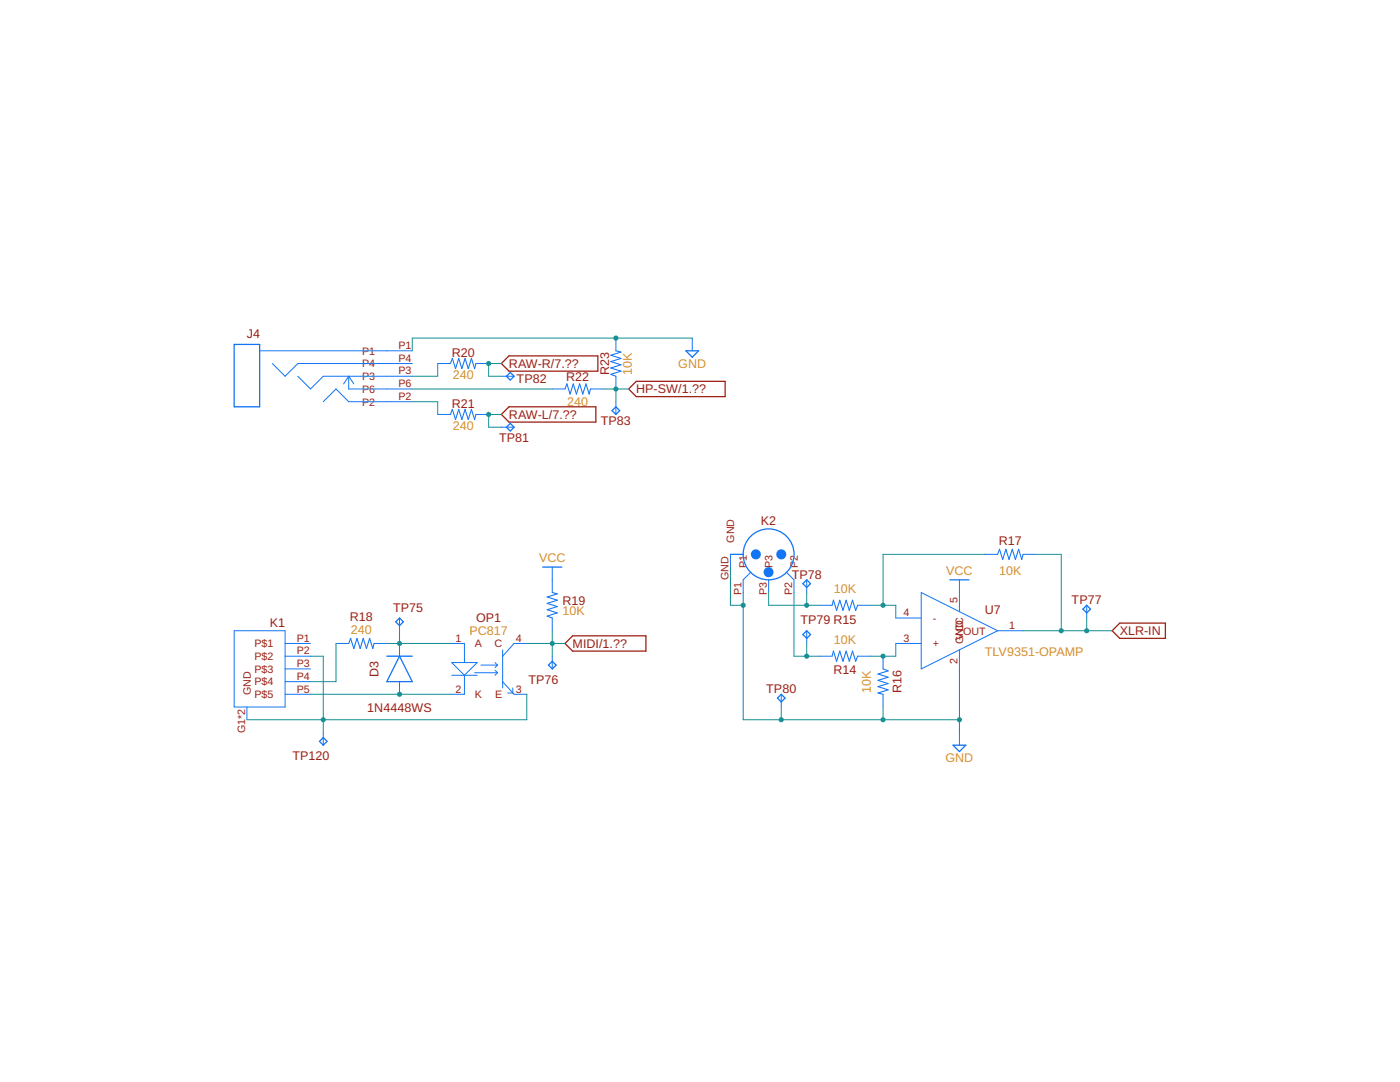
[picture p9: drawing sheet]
<svg xmlns="http://www.w3.org/2000/svg" width="279mm" height="216mm" viewBox="0 0 279 216" stroke-linecap="round" stroke-linejoin="round" font-family="sans-serif">
<path d="M101.6 71h17.7v3.1h-17.7l-1.5-1.6zM127 76.1h17.7v3h-17.7l-1.5-1.5zM101.6 81.2h17.3v3h-17.3l-1.5-1.5zM114.3 126.9h14.6v3h-14.6l-1.5-1.5zM222 125.9l1.5-1.6h9.1v3.1h-9.1z" fill="none" stroke="#9c1f14" stroke-width=".25"/>
<g fill="none" stroke="#1375f4" stroke-width=".2">
<path d="M51.8 70h30.5M54.4 72.5l2.5 2.6 2.5-2.6h22.9M59.4 75.1l2.6 2.5 2.5-2.5h17.8M69.6 75.1v2.5h12.7M69.6 75.1l-1 1.5M69.6 75.1l1 1.5M64.5 80.2l2.6-2.6 2.5 2.6h12.7M148.3 115.7v2.5M153.4 115.7v2.5M158.5 115.7v2.5M46.7 125.9h10.2v15.2h-10.2zM56.9 128.4h5.1"/>
<path d="M56.9 130.9h5.1M56.9 133.5h5.1M56.9 136h5.1M56.9 138.5h5.1M49.3 141.1v2.5"/>
</g>
<g fill="none" stroke="#1375f4" stroke-width=".25">
<path d="M46.7 68.7h5.1v12.5h-5.1z"/>
<circle cx="153.4" cy="110.6" r="5.1"/>
</g>
<g fill="#1375f4">
<circle cx="153.4" cy="114.2" r="1.01"/>
<circle cx="150.8" cy="110.6" r="1.01"/>
<circle cx="155.9" cy="110.6" r="1.01"/>
</g>
<g fill="#1375f4">
<path d="M152.4 114.2a1.01 1.01 0 0 1 2 0 1.01 1.01 0 0 1-2 0zM152.4 114.2a1.01 1.01 0 0 0 2 0 1.01 1.01 0 0 0-2 0z"/>
<path d="M149.8 110.6a1.05 1.05 0 0 1 2.1 0 1.05 1.05 0 0 1-2.1 0zM149.8 110.6a1.05 1.05 0 0 0 2.1 0 1.05 1.05 0 0 0-2.1 0z"/>
<path d="M154.9 110.6a1.01 1.01 0 0 1 2 0 1.01 1.01 0 0 1-2 0zM154.9 110.6a1.01 1.01 0 0 0 2 0 1.01 1.01 0 0 0-2 0z"/>
</g>
<g fill="none" stroke="#1375f4" stroke-width=".2">
<path d="M87.4 72.5h2.5M95 72.5h2.5M100.1 75.1h2.5M110.2 77.6h2.6M117.8 77.6h2.6M122.9 67.5v2.5M122.9 75.1v2.5M138.2 67.5v2.5M87.4 82.7h2.5M95 82.7h2.5M100.1 85.2h2.5M122.9 80.2v2.5"/>
<path d="M110.2 113.2v5M145.8 110.6v2.6M149.8 114.2l-1.5 1.5M156.9 114.2l1.6 1.5M161 115.7v2.5M183.9 118.2l15.2 7.7-15.2 7.6zM191.5 115.7v6.3M196.6 110.6h2.5M204.2 110.6h2.5M67.1 128.4h2.5M74.7 128.4h2.5M79.7 123.3v2.6"/>
<path d="M79.7 128.4v2.5M79.7 136v2.5M89.9 128.4h2.8v3.8M90.1 132.2h5.1l-2.5 2.5zM90.1 134.7h5.1M92.7 134.7v3.8h-2.8M94.7 134.2h4.6M96 132.7h3.3M98.8 132.2l.5 .5M98.8 133.7l.5 .5M99.3 132.7l-.5 .5M99.3 134.2l-.5 .5"/>
<path d="M100.3 136l2.3 2.5h2.5M100.3 129.7v7.6M102.3 137.3v1h-1M105.1 128.4h-2.5l-2.3 2.5M110.2 123.3v2.6M110.2 130.9v2.6M155.9 138.5v2.6M161 125.9v2.5M163.5 130.9h2.6M163.5 120.8h2.6M171.2 130.9h2.5M171.2 120.8h2.5"/>
<path d="M176.2 130.9v2.6M176.2 138.5v2.6M178.8 128.4h5.1M178.8 123.3h5.1M191.5 129.7v3.8M199.1 125.9h5.1M216.9 120.8v2.5M64.5 146.2v2.5M191.5 146.2v2.5"/>
</g>
<g fill="none" stroke="#1375f4" stroke-width=".25">
<path d="M101.8 74.3l.8 .8-.8 .7-.7-.7zM136.9 70h2.5l-1.2 1.3zM101.8 84.5l.8 .7-.8 .8-.7-.8zM122.9 81.2l.8 .7-.8 .8-.7-.8zM108.3 113.2h3.8M145.8 110.6h2.5M160.2 116.5l.8-.8 .8 .8-.8 .7zM189.6 115.7h3.8M77.2 130.9h5.1M79.7 130.9l2.6 5.1h-5.1zM79.7 123.3l.8 .8-.8 .7-.7-.7zM110.2 132l.8 .7-.8 .8-.7-.8z"/>
<path d="M155.2 139.3l.7-.8 .8 .8-.8 .8zM160.2 126.6l.8-.7 .8 .7-.8 .8zM216.1 121.5l.8-.7 .7 .7-.7 .8zM63.8 147.9l.7-.7 .8 .7-.8 .8zM190.2 148.7h2.5l-1.2 1.3z"/>
</g>
<path d="M89.9 72.5l.4-1 .6 2.1 .6-2.1 .7 2.1 .6-2.1 .7 2.1 .6-2.1 .6 2.1 .3-1.1M112.8 77.6l.3-1 .7 2 .6-2 .6 2 .7-2 .6 2 .6-2 .7 2 .2-1M122.9 70l1 .3-2 .6 2 .6-2 .7 2 .6-2 .6 2 .7-2 .6 1 .4M89.9 82.7l.4-1 .6 2 .6-2 .7 2 .6-2 .7 2 .6-2 .6 2 .3-1M110.2 118.2l1 .3-2 .6 2 .7-2 .6 2 .6-2 .7 2 .6-2 .6 1 .4M199.1 110.6l.4-1 .6 2 .6-2 .7 2 .6-2 .6 2 .7-2 .6 2 .3-1M69.6 128.4l.4-1 .6 2 .6-2 .7 2 .6-2 .6 2 .7-2 .6 2 .3-1M166.1 130.9l.2-1 .7 2.1 .6-2.1 .6 2.1 .7-2.1 .6 2.1 .6-2.1 .7 2.1 .4-1.1M166.1 120.8l.2-1 .7 2 .6-2 .6 2 .7-2 .6 2 .6-2 .7 2 .4-1M176.2 133.5l1 .4-2 .6 2 .6-2 .7 2 .6-2 .6 2 .6-2 .7 1 .2" fill="none" stroke="#1375f4" stroke-width=".21"/>
<path d="M62 138.5h27.9" fill="none" stroke="#158f93" stroke-width=".2"/>
<circle cx="79.7" cy="138.5" r=".51" fill="#158f93"/>
<path d="M79.2 138.5a.51 .51 0 0 1 1 0 .51 .51 0 0 1-1 0zM79.2 138.5a.51 .51 0 0 0 1 0 .51 .51 0 0 0-1 0z" fill="#158f93"/>
<path d="M67.1 128.4v7.6h-5.1M77.2 128.4h12.7" fill="none" stroke="#158f93" stroke-width=".2"/>
<circle cx="79.7" cy="128.4" r=".51" fill="#158f93"/>
<path d="M79.2 128.4a.51 .51 0 0 1 1 0 .51 .51 0 0 1-1 0zM79.2 128.4a.51 .51 0 0 0 1 0 .51 .51 0 0 0-1 0z" fill="#158f93"/>
<path d="M79.7 125.9v2.5M105.1 128.4h7.7M110.2 125.9v2.5" fill="none" stroke="#158f93" stroke-width=".2"/>
<circle cx="110.2" cy="128.4" r=".51" fill="#158f93"/>
<path d="M109.7 128.4a.51 .51 0 0 1 1 0 .51 .51 0 0 1-1 0zM109.7 128.4a.51 .51 0 0 0 1 0 .51 .51 0 0 0-1 0z" fill="#158f93"/>
<path d="M62 130.9h2.5v12.7M105.1 138.5v5.1h-55.8M110.2 128.4v2.5" fill="none" stroke="#158f93" stroke-width=".2"/>
<circle cx="64.5" cy="143.6" r=".51" fill="#158f93"/>
<path d="M64 143.6a.51 .51 0 0 1 1 0 .51 .51 0 0 1-1 0zM64 143.6a.51 .51 0 0 0 1 0 .51 .51 0 0 0-1 0z" fill="#158f93"/>
<path d="M153.4 118.2v2.6h10.1M64.5 143.6v2.6" fill="none" stroke="#158f93" stroke-width=".2"/>
<circle cx="161" cy="120.8" r=".51" fill="#158f93"/>
<path d="M160.5 120.8a.51 .51 0 0 1 1 0 .51 .51 0 0 1-1 0zM160.5 120.8a.51 .51 0 0 0 1 0 .51 .51 0 0 0-1 0z" fill="#158f93"/>
<path d="M158.5 118.2v12.7h5M161 118.2v2.6" fill="none" stroke="#158f93" stroke-width=".2"/>
<circle cx="161" cy="130.9" r=".51" fill="#158f93"/>
<path d="M160.5 130.9a.51 .51 0 0 1 1 0 .51 .51 0 0 1-1 0zM160.5 130.9a.51 .51 0 0 0 1 0 .51 .51 0 0 0-1 0z" fill="#158f93"/>
<path d="M161 128.4v2.5M178.8 128.4v2.5h-5.1" fill="none" stroke="#158f93" stroke-width=".2"/>
<circle cx="176.2" cy="130.9" r=".51" fill="#158f93"/>
<path d="M175.7 130.9a.51 .51 0 0 1 1 0 .51 .51 0 0 1-1 0zM175.7 130.9a.51 .51 0 0 0 1 0 .51 .51 0 0 0-1 0z" fill="#158f93"/>
<path d="M196.6 110.6h-20.4v10.2M173.7 120.8h5.1v2.5" fill="none" stroke="#158f93" stroke-width=".2"/>
<circle cx="176.2" cy="120.8" r=".51" fill="#158f93"/>
<path d="M175.7 120.8a.51 .51 0 0 1 1 0 .51 .51 0 0 1-1 0zM175.7 120.8a.51 .51 0 0 0 1 0 .51 .51 0 0 0-1 0z" fill="#158f93"/>
<path d="M206.7 110.6h5.1v15.3M204.2 125.9h17.8" fill="none" stroke="#158f93" stroke-width=".2"/>
<circle cx="211.8" cy="125.9" r=".51" fill="#158f93"/>
<path d="M211.3 125.9a.51 .51 0 0 1 1 0 .51 .51 0 0 1-1 0zM211.3 125.9a.51 .51 0 0 0 1 0 .51 .51 0 0 0-1 0z" fill="#158f93"/>
<path d="M216.9 123.3v2.6" fill="none" stroke="#158f93" stroke-width=".2"/>
<circle cx="216.9" cy="125.9" r=".51" fill="#158f93"/>
<path d="M216.4 125.9a.51 .51 0 0 1 1 0 .51 .51 0 0 1-1 0zM216.4 125.9a.51 .51 0 0 0 1 0 .51 .51 0 0 0-1 0z" fill="#158f93"/>
<path d="M138.2 67.5h-55.9v2.5" fill="none" stroke="#158f93" stroke-width=".2"/>
<circle cx="122.9" cy="67.5" r=".51" fill="#158f93"/>
<path d="M122.4 67.5a.51 .51 0 0 1 1 0 .51 .51 0 0 1-1 0zM122.4 67.5a.51 .51 0 0 0 1 0 .51 .51 0 0 0-1 0z" fill="#158f93"/>
<path d="M145.8 113.2v7.6h2.5M148.3 118.2v25.4h43.2v-10.1M176.2 141.1v2.5" fill="none" stroke="#158f93" stroke-width=".2"/>
<g fill="#158f93">
<circle cx="148.3" cy="120.8" r=".51"/>
<circle cx="176.2" cy="143.6" r=".51"/>
</g>
<g fill="#158f93">
<path d="M147.8 120.8a.51 .51 0 0 1 1 0 .51 .51 0 0 1-1 0zM147.8 120.8a.51 .51 0 0 0 1 0 .51 .51 0 0 0-1 0z"/>
<path d="M175.7 143.6a.51 .51 0 0 1 1 0 .51 .51 0 0 1-1 0zM175.7 143.6a.51 .51 0 0 0 1 0 .51 .51 0 0 0-1 0z"/>
</g>
<path d="M155.9 141.1v2.5" fill="none" stroke="#158f93" stroke-width=".2"/>
<circle cx="155.9" cy="143.6" r=".51" fill="#158f93"/>
<path d="M155.4 143.6a.51 .51 0 0 1 1 0 .51 .51 0 0 1-1 0zM155.4 143.6a.51 .51 0 0 0 1 0 .51 .51 0 0 0-1 0z" fill="#158f93"/>
<path d="M191.5 143.6v2.6" fill="none" stroke="#158f93" stroke-width=".2"/>
<circle cx="191.5" cy="143.6" r=".51" fill="#158f93"/>
<path d="M191 143.6a.51 .51 0 0 1 1 0 .51 .51 0 0 1-1 0zM191 143.6a.51 .51 0 0 0 1 0 .51 .51 0 0 0-1 0z" fill="#158f93"/>
<path d="M82.3 77.6h27.9M120.4 77.6h5.1M82.3 80.2h5.1v2.5" fill="none" stroke="#158f93" stroke-width=".2"/>
<circle cx="122.9" cy="77.6" r=".51" fill="#158f93"/>
<path d="M122.4 77.6a.51 .51 0 0 1 1 0 .51 .51 0 0 1-1 0zM122.4 77.6a.51 .51 0 0 0 1 0 .51 .51 0 0 0-1 0z" fill="#158f93"/>
<path d="M100.1 72.5h-2.6v2.6h2.6M122.9 77.6v2.6" fill="none" stroke="#158f93" stroke-width=".2"/>
<circle cx="97.5" cy="72.5" r=".51" fill="#158f93"/>
<path d="M97 72.5a.51 .51 0 0 1 1 0 .51 .51 0 0 1-1 0zM97 72.5a.51 .51 0 0 0 1 0 .51 .51 0 0 0-1 0z" fill="#158f93"/>
<path d="M100.1 82.7h-2.6v2.5h2.6" fill="none" stroke="#158f93" stroke-width=".2"/>
<circle cx="97.5" cy="82.7" r=".51" fill="#158f93"/>
<path d="M97 82.7a.51 .51 0 0 1 1 0 .51 .51 0 0 1-1 0zM97 82.7a.51 .51 0 0 0 1 0 .51 .51 0 0 0-1 0z" fill="#158f93"/>
<path d="M87.4 72.5v2.6h-5.1" fill="none" stroke="#158f93" stroke-width=".2"/>
<g font-size="2.5" fill="#9c1f14">
<text x="49.3" y="67.5">J4</text>
<text x="90.2" y="71.2">R20</text>
<text x="101.6" y="73.4">RAW-R/7.??</text>
<text x="103.1" y="76.5">TP82</text>
<text x="113" y="76.1">R22</text>
<text x="121.5" y="74.8" transform="rotate(-90 121.5 74.8)">R23</text>
<text x="90.2" y="81.3">R21</text>
<text x="101.6" y="83.6">RAW-L/7.??</text>
<text x="127" y="78.5">HP-SW/1.??</text>
<text x="99.6" y="88.3">TP81</text>
<text x="119.9" y="84.7">TP83</text>
<text x="151.9" y="104.8">K2</text>
<text x="199.3" y="108.7">R17</text>
<text x="158" y="115.4">TP78</text>
<text x="53.8" y="125.1">K1</text>
<text x="69.8" y="124">R18</text>
<text x="78.5" y="122">TP75</text>
<text x="95" y="124.2">OP1</text>
<text x="112.2" y="120.7">R19</text>
<text x="159.7" y="124.6">TP79 R15</text>
<text x="196.6" y="122.6">U7</text>
<text x="213.9" y="120.5">TP77</text>
<text x="114.3" y="129.3">MIDI/1.??</text>
<text x="223.5" y="126.7">XLR-IN</text>
<text x="75.6" y="135.1" transform="rotate(-90 75.6 135.1)">D3</text>
<text x="105.5" y="136.5">TP76</text>
<text x="166.3" y="134.6">R14</text>
<text x="73.3" y="142">1N4448WS</text>
<text x="152.9" y="138.3">TP80</text>
<text x="179.9" y="138.3" transform="rotate(-90 179.9 138.3)">R16</text>
<text x="58.4" y="151.7">TP120</text>
</g>
<g font-size="2.5" fill="#d59028">
<text x="90.3" y="75.7">240</text>
<text x="126.1" y="74.8" transform="rotate(-90 126.1 74.8)">10K</text>
<text x="135.4" y="73.4">GND</text>
<text x="113.2" y="80.9">240</text>
<text x="90.3" y="85.9">240</text>
<text x="107.6" y="112.1">VCC</text>
<text x="166.4" y="118.4">10K</text>
<text x="188.8" y="114.7">VCC</text>
<text x="199.4" y="114.8">10K</text>
<text x="112.2" y="122.7">10K</text>
<text x="70" y="126.5">240</text>
<text x="93.7" y="126.7">PC817</text>
<text x="166.4" y="128.5">10K</text>
<text x="196.6" y="130.9">TLV9351-OPAMP</text>
<text x="173.8" y="138.3" transform="rotate(-90 173.8 138.3)">10K</text>
<text x="188.7" y="152.1">GND</text>
</g>
<g font-size="2.1" fill="#9c1f14">
<text x="72.3" y="70.8">P1</text>
<text x="79.5" y="69.6">P1</text>
<text x="72.3" y="73.3">P4</text>
<text x="72.3" y="75.8">P3</text>
<text x="79.5" y="72.2">P4</text>
<text x="79.5" y="74.7">P3</text>
<text x="79.5" y="77.3">P6</text>
<text x="72.3" y="78.4">P6</text>
<text x="72.3" y="80.9">P2</text>
<text x="79.5" y="79.8">P2</text>
<text x="146.5" y="108.3" transform="rotate(-90 146.5 108.3)">GND</text>
<text x="149.1" y="113.4" transform="rotate(-90 149.1 113.4)">P1</text>
<text x="154.1" y="113.4" transform="rotate(-90 154.1 113.4)">P3</text>
<text x="159.2" y="113.4" transform="rotate(-90 159.2 113.4)">P2</text>
<text x="145.4" y="115.7" transform="rotate(-90 145.4 115.7)">GND</text>
<text x="148" y="118.7" transform="rotate(-90 148 118.7)">P1</text>
<text x="153" y="118.7" transform="rotate(-90 153 118.7)">P3</text>
<text x="158.1" y="118.7" transform="rotate(-90 158.1 118.7)">P2</text>
<text x="180.3" y="123">4</text>
<text x="186.2" y="124.1">-</text>
<text x="191.1" y="120.4" transform="rotate(-90 191.1 120.4)">5</text>
<text x="201.4" y="125.5">1</text>
<text x="50.8" y="129.2">P$1</text>
<text x="50.8" y="131.7">P$2</text>
<text x="59.2" y="128">P1</text>
<text x="59.2" y="130.6">P2</text>
<text x="90.9" y="128">1</text>
<text x="94.8" y="129.2">A</text>
<text x="98.7" y="129.2">C</text>
<text x="103" y="128">4</text>
<text x="180.3" y="128">3</text>
<text x="186.2" y="129.2">+</text>
<text x="192.2" y="126.6">OUT</text>
<text x="192.2" y="128.6" transform="rotate(-90 192.2 128.6)">GVNCDC</text>
<text x="50.8" y="134.2">P$3</text>
<text x="50.8" y="136.8">P$4</text>
<text x="59.2" y="133.1">P3</text>
<text x="59.2" y="135.7">P4</text>
<text x="191.1" y="132.5" transform="rotate(-90 191.1 132.5)">2</text>
<text x="50" y="138.7" transform="rotate(-90 50 138.7)">GND</text>
<text x="50.8" y="139.3">P$5</text>
<text x="59.2" y="138.2">P5</text>
<text x="90.9" y="138.2">2</text>
<text x="94.8" y="139.3">K</text>
<text x="98.8" y="139.3">E</text>
<text x="103" y="138.2">3</text>
<text x="48.9" y="146.3" transform="rotate(-90 48.9 146.3)">G1*2</text>
</g>
</svg>
